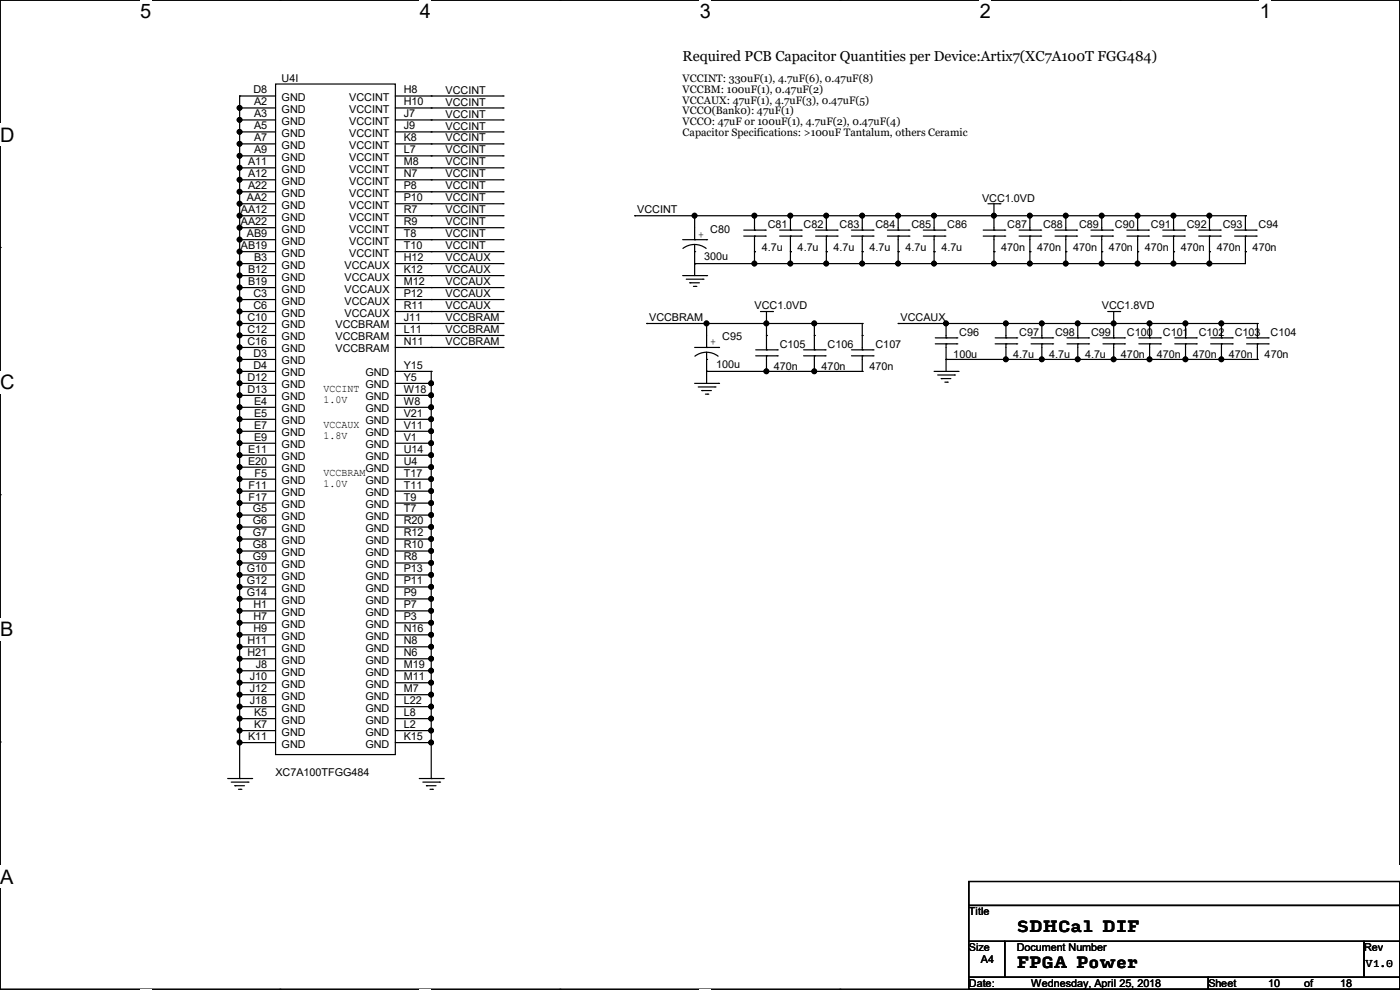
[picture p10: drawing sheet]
<svg xmlns="http://www.w3.org/2000/svg" width="297mm" height="210mm" viewBox="0 0 297 210" stroke-linecap="round" stroke-linejoin="round" font-family="sans-serif">
<path d="M0 0h297v209.8h-297z" fill="none" stroke="#000" stroke-width=".25"/>
<g fill="#fff">
<path d="M29.7 0h2.4v4.8h-2.4z"/>
<path d="M29.7 209.8h2.4v.2h-2.4z"/>
</g>
<path d="M59.4 0h.1M59.4 209.8h.1" fill="none" stroke="#000" stroke-width=".25"/>
<g fill="#fff">
<path d="M89.1 0h2.3v4.8h-2.3z"/>
<path d="M89.1 209.8h2.3v.2h-2.3z"/>
</g>
<path d="M118.8 0h.1M118.8 209.8h.1" fill="none" stroke="#000" stroke-width=".25"/>
<g fill="#fff">
<path d="M148.5 0h2.3v4.8h-2.3z"/>
<path d="M148.5 209.8h2.3v.2h-2.3z"/>
</g>
<path d="M178.2 0h.1M178.2 209.8h.1" fill="none" stroke="#000" stroke-width=".25"/>
<g fill="#fff">
<path d="M207.9 0h2.3v4.8h-2.3z"/>
<path d="M207.9 209.8h2.3v.2h-2.3z"/>
</g>
<path d="M237.6 0h.1M237.6 209.8h.1" fill="none" stroke="#000" stroke-width=".25"/>
<g fill="#fff">
<path d="M267.3 0h2.3v4.8h-2.3z"/>
<path d="M267.3 209.8h2.3v.2h-2.3z"/>
<path d="M0 26.2h3.1v4.8h-3.1z"/>
<path d="M0 78.7h3.1v4.7h-3.1z"/>
</g>
<path d="M0 52.5h.1M297 52.5h.1" fill="none" stroke="#000" stroke-width=".25"/>
<path d="M0 131.1h2.9v4.8h-2.9z" fill="#fff"/>
<path d="M0 104.9h.1M297 104.9h.1" fill="none" stroke="#000" stroke-width=".25"/>
<g fill="#fff">
<path d="M0 183.6h2.9v4.7h-2.9z"/>
<path d="M296.9 183.6h.1v4.7h-.1z"/>
</g>
<g fill="none" stroke="#000" stroke-width=".25">
<path d="M58.5 17.8h25.4v142.3h-25.4zM50.8 22.9h.1M50.8 25.4h.1M50.8 28h.1M50.8 30.5h.1M50.8 33.1h.1M50.8 35.6h.1M50.8 38.1h.1M50.8 20.4h.1M50.8 20.4v144.7M50.8 20.4h7.7M50.8 22.9h7.7"/>
<path d="M50.8 25.4h7.7M50.8 28h7.7M50.8 30.5h7.7M50.8 33.1h7.7M50.8 35.6h7.7M50.8 38.1h7.7M83.9 20.4h22.8M83.9 22.9h22.8M83.9 25.4h22.8M83.9 28h22.8M83.9 30.5h22.8M83.9 33.1h22.8"/>
<path d="M83.9 35.6h22.8M83.9 38.1h22.8M91.5 20.4h.1M91.5 22.9h.1M91.5 25.4h.1M91.5 28h.1M91.5 30.5h.1M91.5 33.1h.1M91.5 35.6h.1M91.5 38.1h.1M106.7 20.4h.1M106.7 22.9h.1"/>
<path d="M106.7 25.4h.1M106.7 28h.1M106.7 30.5h.1M106.7 33.1h.1M106.7 35.6h.1M106.7 38.1h.1M50.8 40.7h.1M50.8 43.2h.1M50.8 45.8h.1M50.8 48.3h.1M50.8 50.8h.1M50.8 53.4h.1"/>
<path d="M50.8 55.9h.1M50.8 58.5h.1M50.8 45.8h7.7M50.8 55.9h7.7M50.8 40.7h7.7M50.8 43.2h7.7M50.8 48.3h7.7M50.8 50.8h7.7M50.8 53.4h7.7M50.8 58.5h7.7M83.9 45.8h22.8M83.9 55.9h22.8"/>
<path d="M83.9 40.7h22.8M83.9 43.2h22.8M83.9 48.3h22.8M83.9 50.8h22.8M83.9 53.4h22.8M83.9 58.5h22.8M91.5 40.7h.1M91.5 43.2h.1M91.5 45.8h.1M91.5 48.3h.1M91.5 50.8h.1M91.5 53.4h.1"/>
<path d="M91.5 55.9h.1M91.5 58.5h.1M106.7 40.7h.1M106.7 43.2h.1M106.7 45.8h.1M106.7 48.3h.1M106.7 50.8h.1M106.7 53.4h.1M106.7 55.9h.1M106.7 58.5h.1M134.7 45.8h.1M134.7 45.8h129.5"/>
<path d="M144.8 50.8h5.1M144.8 58.5h5.1M144.9 52.7a4 4 0 0 1 4.9 0M145.6 59.2h3.5M146.3 60h.1M146.3 60h2.1M147.4 45.8h.1M147.4 55.9h.1M147.4 53.4h.1M147.4 50.8h.1M147.4 45.8v5M147.4 51.9v6.6"/>
<path d="M149.1 59.2h.1M149.9 58.5h.1M149.9 50.8h.1M157.8 50.1h4.5M157.8 48.8h4.5M160.1 55.9h.1M160.1 53.4h.1M160.1 48.8h.1M160.1 50.1h.1M160.1 45.8h.1M160.1 45.8v3M160.1 50.1v5.8"/>
<path d="M162.3 50.1h.1M162.3 48.8h.1M165.4 50.1h4.6M165.4 48.8h4.6M167.7 45.8h.1M167.7 55.9h.1M167.7 53.4h.1M167.7 48.8h.1M167.7 50.1h.1M167.7 45.8v3M167.7 50.1v5.8M170 50.1h.1"/>
<path d="M170 48.8h.1M173 50.1h4.6M173 48.8h4.6M175.3 45.8h.1M175.3 55.9h.1M175.3 53.4h.1M175.3 48.8h.1M175.3 50.1h.1M175.3 45.8v3M175.3 50.1v5.8M177.6 50.1h.1M177.6 48.8h.1"/>
<path d="M180.6 50.1h4.6M180.6 48.8h4.6M182.9 45.8h.1M182.9 55.9h.1M182.9 53.4h.1M182.9 48.8h.1M182.9 50.1h.1M182.9 45.8v3M182.9 50.1v5.8M185.2 50.1h.1M185.2 48.8h.1M188.3 50.1h4.5"/>
<path d="M188.3 48.8h4.5M190.5 45.8h.1M190.5 55.9h.1M190.5 53.4h.1M190.5 48.8h.1M190.5 50.1h.1M190.5 45.8v3M190.5 50.1v5.8M192.8 50.1h.1M192.8 48.8h.1M195.9 50.1h4.5M195.9 48.8h4.5"/>
<path d="M198.2 45.8h.1M198.2 55.9h.1M198.2 53.4h.1M198.2 48.8h.1M198.2 50.1h.1M198.2 45.8v3M198.2 50.1v5.8M200.4 50.1h.1M200.4 48.8h.1M208.6 50.1h4.5M208.6 48.8h4.5M209.6 43.2h2.5"/>
<path d="M210.9 45.8h.1M210.9 55.9h.1M210.9 53.4h.1M210.9 48.8h.1M210.9 50.1h.1M210.9 43.2v5.6M210.9 50.1v5.8M212.1 43.2h.1M213.1 50.1h.1M213.1 48.8h.1M216.2 50.1h4.6M216.2 48.8h4.6"/>
<path d="M218.5 45.8h.1M218.5 55.9h.1M218.5 53.4h.1M218.5 48.8h.1M218.5 50.1h.1M218.5 45.8v3M218.5 50.1v5.8M220.8 50.1h.1M220.8 48.8h.1M223.8 50.1h4.6M223.8 48.8h4.6M226.1 45.8h.1"/>
<path d="M226.1 55.9h.1M226.1 53.4h.1M226.1 48.8h.1M226.1 50.1h.1M226.1 45.8v3M226.1 50.1v5.8M228.4 50.1h.1M228.4 48.8h.1M231.4 50.1h4.6M231.4 48.8h4.6M233.7 45.8h.1M233.7 55.9h.1"/>
<path d="M233.7 53.4h.1M233.7 48.8h.1M233.7 50.1h.1M233.7 45.8v3M233.7 50.1v5.8M236 50.1h.1M236 48.8h.1M239.1 50.1h4.5M239.1 48.8h4.5M241.3 45.8h.1M241.3 55.9h.1M241.3 53.4h.1"/>
<path d="M241.3 48.8h.1M241.3 50.1h.1M241.3 45.8v3M241.3 50.1v5.8M243.6 50.1h.1M243.6 48.8h.1M246.7 50.1h4.5M246.7 48.8h4.5M249 45.8h.1M249 55.9h.1M249 53.4h.1M249 48.8h.1"/>
<path d="M249 50.1h.1M249 45.8v3M249 50.1v5.8M251.2 50.1h.1M251.2 48.8h.1M254.3 50.1h4.6M254.3 48.8h4.6M256.6 45.8h.1M256.6 55.9h.1M256.6 53.4h.1M256.6 48.8h.1M256.6 50.1h.1"/>
<path d="M256.6 45.8v3M256.6 50.1v5.8M258.9 50.1h.1M258.9 48.8h.1M261.9 50.1h4.6M261.9 48.8h4.6M264.2 45.8h.1M264.2 53.4h.1M264.2 48.8h.1M264.2 50.1h.1M264.2 50.1v5.8h-116.8M264.2 45.8v3"/>
<path d="M266.5 50.1h.1M266.5 48.8h.1M50.8 61h.1M50.8 63.5h.1M50.8 66.1h.1M50.8 68.6h.1M50.8 71.2h.1M50.8 73.7h.1M50.8 76.2h.1M50.8 78.8h.1M50.8 68.6h7.7M50.8 78.8h7.7"/>
<path d="M50.8 76.2h7.7M50.8 61h7.7M50.8 63.5h7.7M50.8 66.1h7.7M50.8 71.2h7.7M50.8 73.7h7.7M83.9 68.6h22.8M83.9 78.8h7.6M83.9 61h22.8M83.9 63.5h22.8M83.9 66.1h22.8M83.9 71.2h22.8"/>
<path d="M83.9 73.7h22.8M91.5 78.8h.1M91.5 61h.1M91.5 63.5h.1M91.5 66.1h.1M91.5 68.6h.1M91.5 71.2h.1M91.5 73.7h.1M91.5 78.8v86.3M106.7 61h.1M106.7 63.5h.1M106.7 66.1h.1"/>
<path d="M106.7 68.6h.1M106.7 71.2h.1M106.7 73.7h.1M137.2 68.6h.1M137.2 68.6h45.7M147.1 60.7h.5M147.4 73.7h5M147.6 60.7h.1M149.9 74.7l1 .2 1.4 .7M149.9 74.7l-1.1 .2-1.4 .7M149.9 78.8h.1M149.9 76.2h.1"/>
<path d="M149.9 73.7h.1M149.9 68.6h.1M149.9 78.8h33M149.9 68.6v5.1M149.9 74.7v6.6M152.4 73.7h.1M160.3 75.5h4.6M160.3 74.2h4.6M161.3 66.1h2.6M162.6 68.6h.1M162.6 78.8h.1M162.6 74.2h.1"/>
<path d="M162.6 75.5h.1M162.6 71.2h.1M162.6 66.1v8.1M162.6 75.5v3.3M163.9 66.1h.1M164.9 75.5h.1M164.9 74.2h.1M170.5 75.5h4.5M170.5 74.2h4.5M172.8 68.6h.1M172.8 78.8h.1M172.8 74.2h.1"/>
<path d="M172.8 75.5h.1M172.8 71.2h.1M172.8 68.6v5.6M172.8 75.5v3.3M175 75.5h.1M175 74.2h.1M180.6 75.5h4.6M180.6 74.2h4.6M182.9 68.6h.1M182.9 74.2h.1M182.9 75.5h.1M182.9 71.2h.1"/>
<path d="M182.9 78.8h.1M182.9 68.6v5.6M182.9 75.5v3.3M185.2 75.5h.1M185.2 74.2h.1M190.5 68.6h.1M190.5 68.6h76.2M198.2 78.8h5M198.4 72.9h4.6M198.4 71.7h4.6M198.9 79.5h3.6M200.7 76.2h.1"/>
<path d="M200.7 71.7h.1M200.7 72.9h.1M200.7 68.6h.1M200.7 76.2h66M200.7 68.6v3.1M200.7 72.9v5.9M202.5 79.5h.1M203 72.9h.1M203 71.7h.1M203.2 78.8h.1M211.1 72.9h4.6M211.1 71.7h4.6"/>
<path d="M213.4 68.6h.1M213.4 76.2h.1M213.4 71.7h.1M213.4 72.9h.1M213.4 68.6v3.1M213.4 72.9v3.3M215.7 72.9h.1M215.7 71.7h.1M218.7 72.9h4.6M218.7 71.7h4.6M221 68.6h.1M221 76.2h.1"/>
<path d="M221 71.7h.1M221 72.9h.1M221 68.6v3.1M221 72.9v3.3M223.3 72.9h.1M223.3 71.7h.1M226.4 72.9h4.5M226.4 71.7h4.5M228.6 68.6h.1M228.6 76.2h.1M228.6 71.7h.1M228.6 72.9h.1"/>
<path d="M228.6 68.6v3.1M228.6 72.9v3.3M230.9 72.9h.1M230.9 71.7h.1M234 72.9h4.5M234 71.7h4.5M235 66.1h2.5M236.3 68.6h.1M236.3 76.2h.1M236.3 71.7h.1M236.3 72.9h.1M236.3 66.1v5.6"/>
<path d="M236.3 72.9v3.3M237.5 66.1h.1M238.5 72.9h.1M238.5 71.7h.1M241.6 72.9h4.6M241.6 71.7h4.6M243.9 68.6h.1M243.9 76.2h.1M243.9 71.7h.1M243.9 72.9h.1M243.9 68.6v3.1M243.9 72.9v3.3"/>
<path d="M246.2 72.9h.1M246.2 71.7h.1M249.2 72.9h4.6M249.2 71.7h4.6M251.5 68.6h.1M251.5 76.2h.1M251.5 71.7h.1M251.5 72.9h.1M251.5 68.6v3.1M251.5 72.9v3.3M253.8 72.9h.1M253.8 71.7h.1"/>
<path d="M256.8 72.9h4.6M256.8 71.7h4.6M259.1 68.6h.1M259.1 76.2h.1M259.1 71.7h.1M259.1 72.9h.1M259.1 68.6v3.1M259.1 72.9v3.3M261.4 72.9h.1M261.4 71.7h.1M264.5 72.9h4.5M264.5 71.7h4.5"/>
<path d="M266.7 71.7h.1M266.7 72.9h.1M266.7 68.6h.1M266.7 76.2h.1M266.7 68.6v3.1M266.7 72.9v3.3M269 72.9h.1M269 71.7h.1M50.8 81.3h.1M50.8 83.9h.1M50.8 86.4h.1M50.8 88.9h.1"/>
<path d="M50.8 91.5h.1M50.8 94h.1M50.8 96.6h.1M50.8 99.1h.1M50.8 81.3h7.7M50.8 83.9h7.7M50.8 86.4h7.7M50.8 88.9h7.7M50.8 91.5h7.7M50.8 94h7.7M50.8 96.6h7.7M50.8 99.1h7.7"/>
<path d="M83.9 81.3h7.6M83.9 83.9h7.6M83.9 86.4h7.6M83.9 88.9h7.6M83.9 91.5h7.6M83.9 94h7.6M83.9 96.6h7.6M83.9 99.1h7.6M91.5 81.3h.1M91.5 83.9h.1M91.5 86.4h.1M91.5 88.9h.1"/>
<path d="M91.5 91.5h.1M91.5 94h.1M91.5 96.6h.1M91.5 99.1h.1M147.4 81.3h5M148.1 82.1h3.6M148.9 82.8h.1M148.9 82.8h2M149.6 83.6h.6M150.2 83.6h.1M151.7 82.1h.1M152.4 81.3h.1"/>
<path d="M199.7 80.3h.1M199.7 80.3h2M200.4 81.1h.6M201 81.1h.1M50.8 101.6h.1M50.8 104.2h.1M50.8 106.7h.1M50.8 109.3h.1M50.8 111.8h.1M50.8 114.3h.1M50.8 116.9h.1M50.8 119.4h.1"/>
<path d="M50.8 101.6h7.7M50.8 104.2h7.7M50.8 106.7h7.7M50.8 109.3h7.7M50.8 111.8h7.7M50.8 114.3h7.7M50.8 116.9h7.7M50.8 119.4h7.7M83.9 101.6h7.6M83.9 104.2h7.6M83.9 106.7h7.6M83.9 109.3h7.6"/>
<path d="M83.9 111.8h7.6M83.9 114.3h7.6M83.9 116.9h7.6M83.9 119.4h7.6M91.5 101.6h.1M91.5 104.2h.1M91.5 106.7h.1M91.5 109.3h.1M91.5 111.8h.1M91.5 114.3h.1M91.5 116.9h.1M91.5 119.4h.1"/>
<path d="M50.8 122h.1M50.8 124.5h.1M50.8 127h.1M50.8 129.6h.1M50.8 132.1h.1M50.8 134.7h.1M50.8 137.2h.1M50.8 139.7h.1M50.8 122h7.7M50.8 124.5h7.7M50.8 127h7.7M50.8 129.6h7.7"/>
<path d="M50.8 132.1h7.7M50.8 134.7h7.7M50.8 137.2h7.7M50.8 139.7h7.7M83.9 122h7.6M83.9 124.5h7.6M83.9 127h7.6M83.9 129.6h7.6M83.9 132.1h7.6M83.9 134.7h7.6M83.9 137.2h7.6M83.9 139.7h7.6"/>
<path d="M91.5 122h.1M91.5 124.5h.1M91.5 127h.1M91.5 129.6h.1M91.5 132.1h.1M91.5 134.7h.1M91.5 137.2h.1M91.5 139.7h.1M0 157.4h.1M50.8 142.3h.1M50.8 144.8h.1M50.8 147.4h.1"/>
<path d="M50.8 149.9h.1M50.8 152.4h.1M50.8 155h.1M50.8 157.5h.1M50.8 142.3h7.7M50.8 144.8h7.7M50.8 147.4h7.7M50.8 149.9h7.7M50.8 152.4h7.7M50.8 155h7.7M50.8 157.5h7.7M83.9 142.3h7.6"/>
<path d="M83.9 144.8h7.6M83.9 147.4h7.6M83.9 149.9h7.6M83.9 152.4h7.6M83.9 155h7.6M83.9 157.5h7.6M91.5 142.3h.1M91.5 144.8h.1M91.5 147.4h.1M91.5 149.9h.1M91.5 152.4h.1M91.5 155h.1"/>
<path d="M91.5 157.5h.1M297 157.4h.1M48.3 165.1h5.1M49.1 165.9h3.5M49.8 166.7h.1M49.8 166.7h2.1M50.6 167.4h.5M50.8 165.1h.1M51.1 167.4h.1M52.6 165.9h.1M53.4 165.1h.1M88.9 165.1h5.1"/>
<path d="M89.7 165.9h3.6M90.5 166.7h.1M90.5 166.7h2M91.2 167.4h.5M91.5 165.1h.1M91.7 167.4h.1M93.3 165.9h.1M94 165.1h.1M205.5 187h91.5v5.1h-91.5zM205.5 192.1h91.5v7.6h-91.5zM205.5 199.7h7.6v7.6h-7.6zM213.1 199.7h76.2v7.6h-76.2z"/>
<path d="M289.3 199.7h7.7v7.6h-7.7zM205.5 207.3h50.8v2.5h-50.8zM256.3 207.3h40.7v2.5h-40.7z"/>
</g>
<g fill="#000" stroke="#000" stroke-width=".25">
<circle cx="50.8" cy="38.1" r=".49"/>
<circle cx="50.8" cy="25.4" r=".49"/>
<circle cx="50.8" cy="30.5" r=".49"/>
<circle cx="50.8" cy="22.9" r=".49"/>
<circle cx="50.8" cy="28" r=".49"/>
<circle cx="50.8" cy="35.6" r=".49"/>
<circle cx="50.8" cy="33" r=".49"/>
<circle cx="50.8" cy="43.2" r=".49"/>
<circle cx="50.8" cy="48.3" r=".49"/>
<circle cx="50.8" cy="55.9" r=".49"/>
<circle cx="50.8" cy="40.7" r=".49"/>
<circle cx="50.8" cy="45.7" r=".49"/>
<circle cx="50.8" cy="53.4" r=".49"/>
<circle cx="50.8" cy="58.4" r=".49"/>
<circle cx="50.8" cy="50.8" r=".49"/>
<circle cx="147.3" cy="45.7" r=".49"/>
<circle cx="160" cy="55.9" r=".49"/>
<circle cx="160" cy="45.7" r=".49"/>
<circle cx="167.7" cy="45.7" r=".49"/>
<circle cx="167.7" cy="55.9" r=".49"/>
<circle cx="175.3" cy="55.9" r=".49"/>
<circle cx="175.3" cy="45.7" r=".49"/>
<circle cx="182.9" cy="45.7" r=".49"/>
<circle cx="182.9" cy="55.9" r=".49"/>
<circle cx="190.5" cy="55.9" r=".49"/>
<circle cx="190.5" cy="45.7" r=".49"/>
<circle cx="198.1" cy="55.9" r=".49"/>
<circle cx="198.1" cy="45.7" r=".49"/>
<circle cx="210.8" cy="45.7" r=".49"/>
<circle cx="210.8" cy="55.9" r=".49"/>
<circle cx="218.5" cy="55.9" r=".49"/>
<circle cx="218.5" cy="45.7" r=".49"/>
<circle cx="226.1" cy="55.9" r=".49"/>
<circle cx="226.1" cy="45.7" r=".49"/>
<circle cx="233.7" cy="55.9" r=".49"/>
<circle cx="233.7" cy="45.7" r=".49"/>
<circle cx="241.3" cy="55.9" r=".49"/>
<circle cx="241.3" cy="45.7" r=".49"/>
<circle cx="248.9" cy="55.9" r=".49"/>
<circle cx="248.9" cy="45.7" r=".49"/>
<circle cx="256.6" cy="55.9" r=".49"/>
<circle cx="256.6" cy="45.7" r=".49"/>
<circle cx="50.8" cy="61" r=".49"/>
<circle cx="50.8" cy="73.7" r=".49"/>
<circle cx="50.8" cy="68.6" r=".49"/>
<circle cx="50.8" cy="71.1" r=".49"/>
<circle cx="50.8" cy="78.8" r=".49"/>
<circle cx="50.8" cy="63.5" r=".49"/>
<circle cx="50.8" cy="66.1" r=".49"/>
<circle cx="50.8" cy="76.2" r=".49"/>
<circle cx="149.9" cy="68.6" r=".49"/>
<circle cx="162.6" cy="78.8" r=".49"/>
<circle cx="162.6" cy="68.6" r=".49"/>
<circle cx="172.7" cy="68.6" r=".49"/>
<circle cx="172.7" cy="78.8" r=".49"/>
<circle cx="200.7" cy="68.6" r=".49"/>
<circle cx="213.4" cy="68.6" r=".49"/>
<circle cx="213.4" cy="76.2" r=".49"/>
<circle cx="221" cy="68.6" r=".49"/>
<circle cx="221" cy="76.2" r=".49"/>
<circle cx="228.6" cy="68.6" r=".49"/>
<circle cx="228.6" cy="76.2" r=".49"/>
<circle cx="236.2" cy="68.6" r=".49"/>
<circle cx="236.2" cy="76.2" r=".49"/>
<circle cx="243.9" cy="76.2" r=".49"/>
<circle cx="243.9" cy="68.6" r=".49"/>
<circle cx="251.5" cy="68.6" r=".49"/>
<circle cx="251.5" cy="76.2" r=".49"/>
<circle cx="259.1" cy="68.6" r=".49"/>
<circle cx="259.1" cy="76.2" r=".49"/>
<circle cx="50.8" cy="91.5" r=".49"/>
<circle cx="50.8" cy="88.9" r=".49"/>
<circle cx="50.8" cy="96.5" r=".49"/>
<circle cx="50.8" cy="94" r=".49"/>
<circle cx="50.8" cy="83.8" r=".49"/>
<circle cx="50.8" cy="86.4" r=".49"/>
<circle cx="50.8" cy="99.1" r=".49"/>
<circle cx="50.8" cy="81.3" r=".49"/>
<circle cx="91.5" cy="99.1" r=".49"/>
<circle cx="91.5" cy="94" r=".49"/>
<circle cx="91.5" cy="88.9" r=".49"/>
<circle cx="91.5" cy="81.3" r=".49"/>
<circle cx="91.5" cy="91.5" r=".49"/>
<circle cx="91.5" cy="83.8" r=".49"/>
<circle cx="91.5" cy="86.4" r=".49"/>
<circle cx="91.5" cy="96.5" r=".49"/>
<circle cx="50.8" cy="111.8" r=".49"/>
<circle cx="50.8" cy="101.6" r=".49"/>
<circle cx="50.8" cy="106.7" r=".49"/>
<circle cx="50.8" cy="116.9" r=".49"/>
<circle cx="50.8" cy="104.2" r=".49"/>
<circle cx="50.8" cy="114.3" r=".49"/>
<circle cx="50.8" cy="109.2" r=".49"/>
<circle cx="50.8" cy="119.4" r=".49"/>
<circle cx="91.5" cy="111.8" r=".49"/>
<circle cx="91.5" cy="116.9" r=".49"/>
<circle cx="91.5" cy="119.4" r=".49"/>
<circle cx="91.5" cy="106.7" r=".49"/>
<circle cx="91.5" cy="104.2" r=".49"/>
<circle cx="91.5" cy="114.3" r=".49"/>
<circle cx="91.5" cy="101.6" r=".49"/>
<circle cx="91.5" cy="109.2" r=".49"/>
<circle cx="50.8" cy="129.6" r=".49"/>
<circle cx="50.8" cy="132.1" r=".49"/>
<circle cx="50.8" cy="124.5" r=".49"/>
<circle cx="50.8" cy="134.6" r=".49"/>
<circle cx="50.8" cy="137.2" r=".49"/>
<circle cx="50.8" cy="139.7" r=".49"/>
<circle cx="50.8" cy="121.9" r=".49"/>
<circle cx="50.8" cy="127" r=".49"/>
<circle cx="91.5" cy="134.6" r=".49"/>
<circle cx="91.5" cy="139.7" r=".49"/>
<circle cx="91.5" cy="124.5" r=".49"/>
<circle cx="91.5" cy="127" r=".49"/>
<circle cx="91.5" cy="132.1" r=".49"/>
<circle cx="91.5" cy="137.2" r=".49"/>
<circle cx="91.5" cy="121.9" r=".49"/>
<circle cx="91.5" cy="129.6" r=".49"/>
<circle cx="50.8" cy="142.3" r=".49"/>
<circle cx="50.8" cy="147.3" r=".49"/>
<circle cx="50.8" cy="149.9" r=".49"/>
<circle cx="50.8" cy="144.8" r=".49"/>
<circle cx="50.8" cy="152.4" r=".49"/>
<circle cx="50.8" cy="155" r=".49"/>
<circle cx="50.8" cy="157.5" r=".49"/>
<circle cx="91.5" cy="147.3" r=".49"/>
<circle cx="91.5" cy="157.5" r=".49"/>
<circle cx="91.5" cy="142.3" r=".49"/>
<circle cx="91.5" cy="149.9" r=".49"/>
<circle cx="91.5" cy="144.8" r=".49"/>
<circle cx="91.5" cy="152.4" r=".49"/>
<circle cx="91.5" cy="155" r=".49"/>
</g>
<g font-size="4.2">
<text x="29.7" y="3.9">5</text>
<text x="89.1" y="3.9">4</text>
<text x="148.5" y="3.9">3</text>
<text x="207.9" y="3.9">2</text>
<text x="267.3" y="3.9">1</text>
<text x="0" y="30.1">D</text>
<text x="0" y="82.5">C</text>
<text x="0" y="135">B</text>
<text x="0" y="187.4">A</text>
<text x="297" y="187.4">A</text>
</g>
<g font-size="3.3">
<text x="215.7" y="197.7">SDHCal DIF</text>
<text x="215.7" y="205.3">FPGA Power</text>
</g>
<text font-size="3" x="144.8" y="13">Required PCB Capacitor Quantities per Device:Artix7(XC7A100T FGG484)</text>
<g font-size="2.3">
<text x="59.7" y="17.4">U4I</text>
<text x="144.8" y="17.4">VCCINT: 330uF(1), 4.7uF(6), 0.47uF(8)</text>
<text x="53.8" y="19.8">D8</text>
<text x="53.9" y="22.4">A2</text>
<text x="59.7" y="21.4">GND</text>
<text x="59.7" y="24">GND</text>
<text x="74.1" y="21.4">VCCINT</text>
<text x="74.1" y="24">VCCINT</text>
<text x="85.6" y="19.8">H8</text>
<text x="85.6" y="22.4">H10</text>
<text x="94.5" y="19.9">VCCINT</text>
<text x="94.5" y="22.4">VCCINT</text>
<text x="144.8" y="19.7">VCCBM: 100uF(1), 0.47uF(2)</text>
<text x="144.8" y="22">VCCAUX: 47uF(1), 4.7uF(3), 0.47uF(5)</text>
<text x="53.9" y="24.9">A3</text>
<text x="53.9" y="27.4">A5</text>
<text x="53.9" y="30">A7</text>
<text x="59.7" y="26.5">GND</text>
<text x="59.7" y="29">GND</text>
<text x="74.1" y="26.5">VCCINT</text>
<text x="74.1" y="29">VCCINT</text>
<text x="85.6" y="24.9">J7</text>
<text x="85.6" y="27.4">J9</text>
<text x="85.6" y="30">K8</text>
<text x="94.5" y="24.9">VCCINT</text>
<text x="94.5" y="27.5">VCCINT</text>
<text x="144.8" y="24.3">VCCO(Bank0): 47uF(1)</text>
<text x="144.8" y="26.5">VCCO: 47uF or 100uF(1), 4.7uF(2), 0.47uF(4)</text>
<text x="144.8" y="28.8">Capacitor Specifications: &gt;100uF Tantalum, others Ceramic</text>
<text x="52.6" y="35.1">A11</text>
<text x="53.9" y="32.5">A9</text>
<text x="59.7" y="31.6">GND</text>
<text x="59.7" y="34.1">GND</text>
<text x="74.1" y="31.6">VCCINT</text>
<text x="74.1" y="34.1">VCCINT</text>
<text x="85.6" y="32.5">L7</text>
<text x="85.6" y="35.1">M8</text>
<text x="94.5" y="30">VCCINT</text>
<text x="94.5" y="32.6">VCCINT</text>
<text x="94.5" y="35.1">VCCINT</text>
<text x="52.6" y="37.6">A12</text>
<text x="52.6" y="40.1">A22</text>
<text x="59.7" y="36.7">GND</text>
<text x="59.7" y="39.2">GND</text>
<text x="59.7" y="41.7">GND</text>
<text x="74.1" y="36.7">VCCINT</text>
<text x="74.1" y="39.2">VCCINT</text>
<text x="74.1" y="41.7">VCCINT</text>
<text x="85.6" y="37.6">N7</text>
<text x="85.6" y="40.1">P8</text>
<text x="94.5" y="37.6">VCCINT</text>
<text x="94.5" y="40.2">VCCINT</text>
<text x="51.1" y="45.2">AA12</text>
<text x="51.1" y="47.8">AA22</text>
<text x="52.4" y="42.7">AA2</text>
<text x="59.7" y="44.3">GND</text>
<text x="59.7" y="46.8">GND</text>
<text x="74.1" y="44.3">VCCINT</text>
<text x="74.1" y="46.8">VCCINT</text>
<text x="85.6" y="42.7">P10</text>
<text x="85.6" y="45.2">R7</text>
<text x="85.6" y="47.8">R9</text>
<text x="94.5" y="42.7">VCCINT</text>
<text x="94.5" y="45.3">VCCINT</text>
<text x="94.5" y="47.8">VCCINT</text>
<text x="135.2" y="45.3">VCCINT</text>
<text x="208.3" y="42.8">VCC1.0VD</text>
<text x="51.1" y="52.8">AB19</text>
<text x="52.4" y="50.3">AB9</text>
<text x="59.7" y="49.4">GND</text>
<text x="59.7" y="51.9">GND</text>
<text x="74.1" y="49.4">VCCINT</text>
<text x="74.1" y="51.9">VCCINT</text>
<text x="85.6" y="50.3">T8</text>
<text x="85.6" y="52.8">T10</text>
<text x="94.5" y="50.3">VCCINT</text>
<text x="94.5" y="52.9">VCCINT</text>
<text x="148.1" y="50.4">+</text>
<text x="150.7" y="49.4">C80</text>
<text x="161.6" y="53.2">4.7u</text>
<text x="162.9" y="48.3">C81</text>
<text x="169.2" y="53.2">4.7u</text>
<text x="170.5" y="48.3">C82</text>
<text x="176.8" y="53.2">4.7u</text>
<text x="178.1" y="48.3">C83</text>
<text x="184.5" y="53.2">4.7u</text>
<text x="185.7" y="48.3">C84</text>
<text x="192.1" y="53.2">4.7u</text>
<text x="193.3" y="48.3">C85</text>
<text x="199.7" y="53.2">4.7u</text>
<text x="201" y="48.3">C86</text>
<text x="212.4" y="53.2">470n</text>
<text x="213.7" y="48.3">C87</text>
<text x="220" y="53.2">470n</text>
<text x="221.3" y="48.3">C88</text>
<text x="227.6" y="53.2">470n</text>
<text x="228.9" y="48.3">C89</text>
<text x="235.3" y="53.2">470n</text>
<text x="236.5" y="48.3">C90</text>
<text x="242.9" y="53.2">470n</text>
<text x="244.2" y="48.3">C91</text>
<text x="250.5" y="53.2">470n</text>
<text x="251.8" y="48.3">C92</text>
<text x="258.1" y="53.2">470n</text>
<text x="259.4" y="48.3">C93</text>
<text x="265.7" y="53.2">470n</text>
<text x="267" y="48.3">C94</text>
<text x="52.6" y="57.9">B12</text>
<text x="53.9" y="55.4">B3</text>
<text x="59.7" y="54.4">GND</text>
<text x="59.7" y="57">GND</text>
<text x="59.7" y="59.5">GND</text>
<text x="73.1" y="57">VCCAUX</text>
<text x="73.1" y="59.5">VCCAUX</text>
<text x="74.1" y="54.4">VCCINT</text>
<text x="85.6" y="55.4">H12</text>
<text x="85.6" y="57.9">K12</text>
<text x="94.5" y="55.4">VCCAUX</text>
<text x="94.5" y="58">VCCAUX</text>
<text x="149.4" y="55.2">300u</text>
<text x="52.6" y="60.5">B19</text>
<text x="53.8" y="63">C3</text>
<text x="53.8" y="65.5">C6</text>
<text x="59.7" y="62.1">GND</text>
<text x="59.7" y="64.6">GND</text>
<text x="73.1" y="62.1">VCCAUX</text>
<text x="73.1" y="64.6">VCCAUX</text>
<text x="85.6" y="60.5">M12</text>
<text x="85.6" y="63">P12</text>
<text x="85.6" y="65.5">R11</text>
<text x="94.5" y="60.5">VCCAUX</text>
<text x="94.5" y="63">VCCAUX</text>
<text x="94.5" y="65.6">VCCAUX</text>
<text x="160.1" y="65.6">VCC1.0VD</text>
<text x="233.7" y="65.6">VCC1.8VD</text>
<text x="52.5" y="68.1">C10</text>
<text x="52.5" y="70.6">C12</text>
<text x="59.7" y="67.1">GND</text>
<text x="59.7" y="69.7">GND</text>
<text x="71.2" y="69.7">VCCBRAM</text>
<text x="73.1" y="67.1">VCCAUX</text>
<text x="85.6" y="68.1">J11</text>
<text x="85.6" y="70.6">L11</text>
<text x="94.5" y="68.1">VCCBRAM</text>
<text x="94.5" y="70.7">VCCBRAM</text>
<text x="137.7" y="68.1">VCCBRAM</text>
<text x="191.1" y="68.1">VCCAUX</text>
<text x="203.5" y="71.2">C96</text>
<text x="216.2" y="71.2">C97</text>
<text x="223.8" y="71.2">C98</text>
<text x="231.5" y="71.2">C99</text>
<text x="239.1" y="71.2">C100</text>
<text x="246.7" y="71.2">C101</text>
<text x="254.3" y="71.2">C102</text>
<text x="261.9" y="71.2">C103</text>
<text x="269.6" y="71.2">C104</text>
<text x="52.5" y="73.2">C16</text>
<text x="53.8" y="75.7">D3</text>
<text x="59.7" y="72.2">GND</text>
<text x="59.7" y="74.8">GND</text>
<text x="59.7" y="77.3">GND</text>
<text x="71.2" y="72.2">VCCBRAM</text>
<text x="71.2" y="74.8">VCCBRAM</text>
<text x="85.6" y="73.2">N11</text>
<text x="94.5" y="73.2">VCCBRAM</text>
<text x="150.7" y="73.3">+</text>
<text x="153.2" y="72.2">C95</text>
<text x="165.4" y="73.7">C105</text>
<text x="175.6" y="73.7">C106</text>
<text x="185.7" y="73.7">C107</text>
<text x="202.2" y="76">100u</text>
<text x="214.9" y="76">4.7u</text>
<text x="222.6" y="76">4.7u</text>
<text x="230.2" y="76">4.7u</text>
<text x="237.8" y="76">470n</text>
<text x="245.4" y="76">470n</text>
<text x="253" y="76">470n</text>
<text x="260.7" y="76">470n</text>
<text x="268.3" y="76">470n</text>
<text x="52.5" y="80.8">D12</text>
<text x="52.5" y="83.3">D13</text>
<text x="53.8" y="78.2">D4</text>
<text x="59.7" y="79.8">GND</text>
<text x="59.7" y="82.4">GND</text>
<text x="68.6" y="83.2">VCCINT</text>
<text x="77.5" y="82.4">GND</text>
<text x="77.5" y="79.8">GND</text>
<text x="85.6" y="83.3">W18</text>
<text x="85.6" y="80.8">Y5</text>
<text x="85.6" y="78.2">Y15</text>
<text x="151.9" y="78.1">100u</text>
<text x="164.1" y="78.6">470n</text>
<text x="174.3" y="78.6">470n</text>
<text x="184.5" y="78.6">470n</text>
<text x="53.9" y="85.9">E4</text>
<text x="53.9" y="88.4">E5</text>
<text x="59.7" y="84.9">GND</text>
<text x="59.7" y="87.5">GND</text>
<text x="68.6" y="85.5">1.0V</text>
<text x="77.5" y="87.5">GND</text>
<text x="77.5" y="84.9">GND</text>
<text x="85.6" y="88.4">V21</text>
<text x="85.6" y="85.9">W8</text>
<text x="53.9" y="90.9">E7</text>
<text x="53.9" y="93.5">E9</text>
<text x="59.7" y="90">GND</text>
<text x="59.7" y="92.5">GND</text>
<text x="59.7" y="95.1">GND</text>
<text x="68.6" y="90.8">VCCAUX</text>
<text x="68.6" y="93.1">1.8V</text>
<text x="77.5" y="95.1">GND</text>
<text x="77.5" y="92.5">GND</text>
<text x="77.5" y="90">GND</text>
<text x="85.6" y="93.5">V1</text>
<text x="85.6" y="90.9">V11</text>
<text x="52.6" y="96">E11</text>
<text x="52.6" y="98.6">E20</text>
<text x="54" y="101.1">F5</text>
<text x="59.7" y="97.6">GND</text>
<text x="59.7" y="100.2">GND</text>
<text x="68.6" y="101">VCCBRAM</text>
<text x="77.5" y="100.2">GND</text>
<text x="77.5" y="97.6">GND</text>
<text x="85.6" y="101.1">T17</text>
<text x="85.6" y="98.6">U4</text>
<text x="85.6" y="96">U14</text>
<text x="52.7" y="103.6">F11</text>
<text x="52.7" y="106.2">F17</text>
<text x="59.7" y="102.7">GND</text>
<text x="59.7" y="105.2">GND</text>
<text x="59.7" y="107.8">GND</text>
<text x="68.6" y="103.3">1.0V</text>
<text x="77.5" y="107.8">GND</text>
<text x="77.5" y="105.2">GND</text>
<text x="77.5" y="102.7">GND</text>
<text x="85.6" y="106.2">T9</text>
<text x="85.6" y="103.6">T11</text>
<text x="53.6" y="108.7">G5</text>
<text x="53.6" y="111.3">G6</text>
<text x="53.6" y="113.8">G7</text>
<text x="59.7" y="110.3">GND</text>
<text x="59.7" y="112.9">GND</text>
<text x="77.5" y="112.9">GND</text>
<text x="77.5" y="110.3">GND</text>
<text x="85.6" y="113.8">R12</text>
<text x="85.6" y="111.3">R20</text>
<text x="85.6" y="108.7">T7</text>
<text x="53.6" y="116.3">G8</text>
<text x="53.6" y="118.9">G9</text>
<text x="59.7" y="115.4">GND</text>
<text x="59.7" y="117.9">GND</text>
<text x="77.5" y="117.9">GND</text>
<text x="77.5" y="115.4">GND</text>
<text x="85.6" y="118.9">R8</text>
<text x="85.6" y="116.3">R10</text>
<text x="52.4" y="121.4">G10</text>
<text x="52.4" y="124">G12</text>
<text x="59.7" y="120.5">GND</text>
<text x="59.7" y="123">GND</text>
<text x="59.7" y="125.6">GND</text>
<text x="77.5" y="125.6">GND</text>
<text x="77.5" y="123">GND</text>
<text x="77.5" y="120.5">GND</text>
<text x="85.6" y="124">P11</text>
<text x="85.6" y="121.4">P13</text>
<text x="52.4" y="126.5">G14</text>
<text x="53.8" y="129">H1</text>
<text x="53.8" y="131.6">H7</text>
<text x="59.7" y="128.1">GND</text>
<text x="59.7" y="130.6">GND</text>
<text x="77.5" y="130.6">GND</text>
<text x="77.5" y="128.1">GND</text>
<text x="85.6" y="131.6">P3</text>
<text x="85.6" y="129">P7</text>
<text x="85.6" y="126.5">P9</text>
<text x="52.5" y="136.7">H11</text>
<text x="53.8" y="134.1">H9</text>
<text x="59.7" y="133.2">GND</text>
<text x="59.7" y="135.7">GND</text>
<text x="77.5" y="135.7">GND</text>
<text x="77.5" y="133.2">GND</text>
<text x="85.6" y="136.7">N8</text>
<text x="85.6" y="134.1">N16</text>
<text x="52.5" y="139.2">H21</text>
<text x="54.3" y="141.7">J8</text>
<text x="59.7" y="138.3">GND</text>
<text x="59.7" y="140.8">GND</text>
<text x="59.7" y="143.3">GND</text>
<text x="77.5" y="143.3">GND</text>
<text x="77.5" y="140.8">GND</text>
<text x="77.5" y="138.3">GND</text>
<text x="85.6" y="141.7">M19</text>
<text x="85.6" y="139.2">N6</text>
<text x="53" y="144.3">J10</text>
<text x="53" y="146.8">J12</text>
<text x="53" y="149.4">J18</text>
<text x="59.7" y="145.9">GND</text>
<text x="59.7" y="148.4">GND</text>
<text x="77.5" y="148.4">GND</text>
<text x="77.5" y="145.9">GND</text>
<text x="85.6" y="149.4">L22</text>
<text x="85.6" y="146.8">M7</text>
<text x="85.6" y="144.3">M11</text>
<text x="53.9" y="151.9">K5</text>
<text x="53.9" y="154.4">K7</text>
<text x="59.7" y="151">GND</text>
<text x="59.7" y="153.5">GND</text>
<text x="77.5" y="153.5">GND</text>
<text x="77.5" y="151">GND</text>
<text x="85.6" y="154.4">L2</text>
<text x="85.6" y="151.9">L8</text>
<text x="52.6" y="157">K11</text>
<text x="59.7" y="156">GND</text>
<text x="59.7" y="158.6">GND</text>
<text x="77.5" y="158.6">GND</text>
<text x="77.5" y="156">GND</text>
<text x="85.6" y="157">K15</text>
<text x="58.5" y="164.7">XC7A100TFGG484</text>
<text x="205.5" y="194.1">Title</text>
<text x="205.5" y="201.8">Size</text>
<text x="215.7" y="201.8">Document Number</text>
<text x="289.4" y="201.8">Rev</text>
<text x="205.5" y="209.4">Date:</text>
<text x="208.1" y="204.3">A4</text>
<text x="218.7" y="209.4">Wednesday, April 25, 2018</text>
<text x="256.3" y="209.4">Sheet</text>
<text x="269" y="209.4">10</text>
<text x="276.7" y="209.4">of</text>
<text x="284.3" y="209.4">18</text>
</g>
<text font-size="2" x="289.6" y="205.1">V1.0</text>
</svg>
